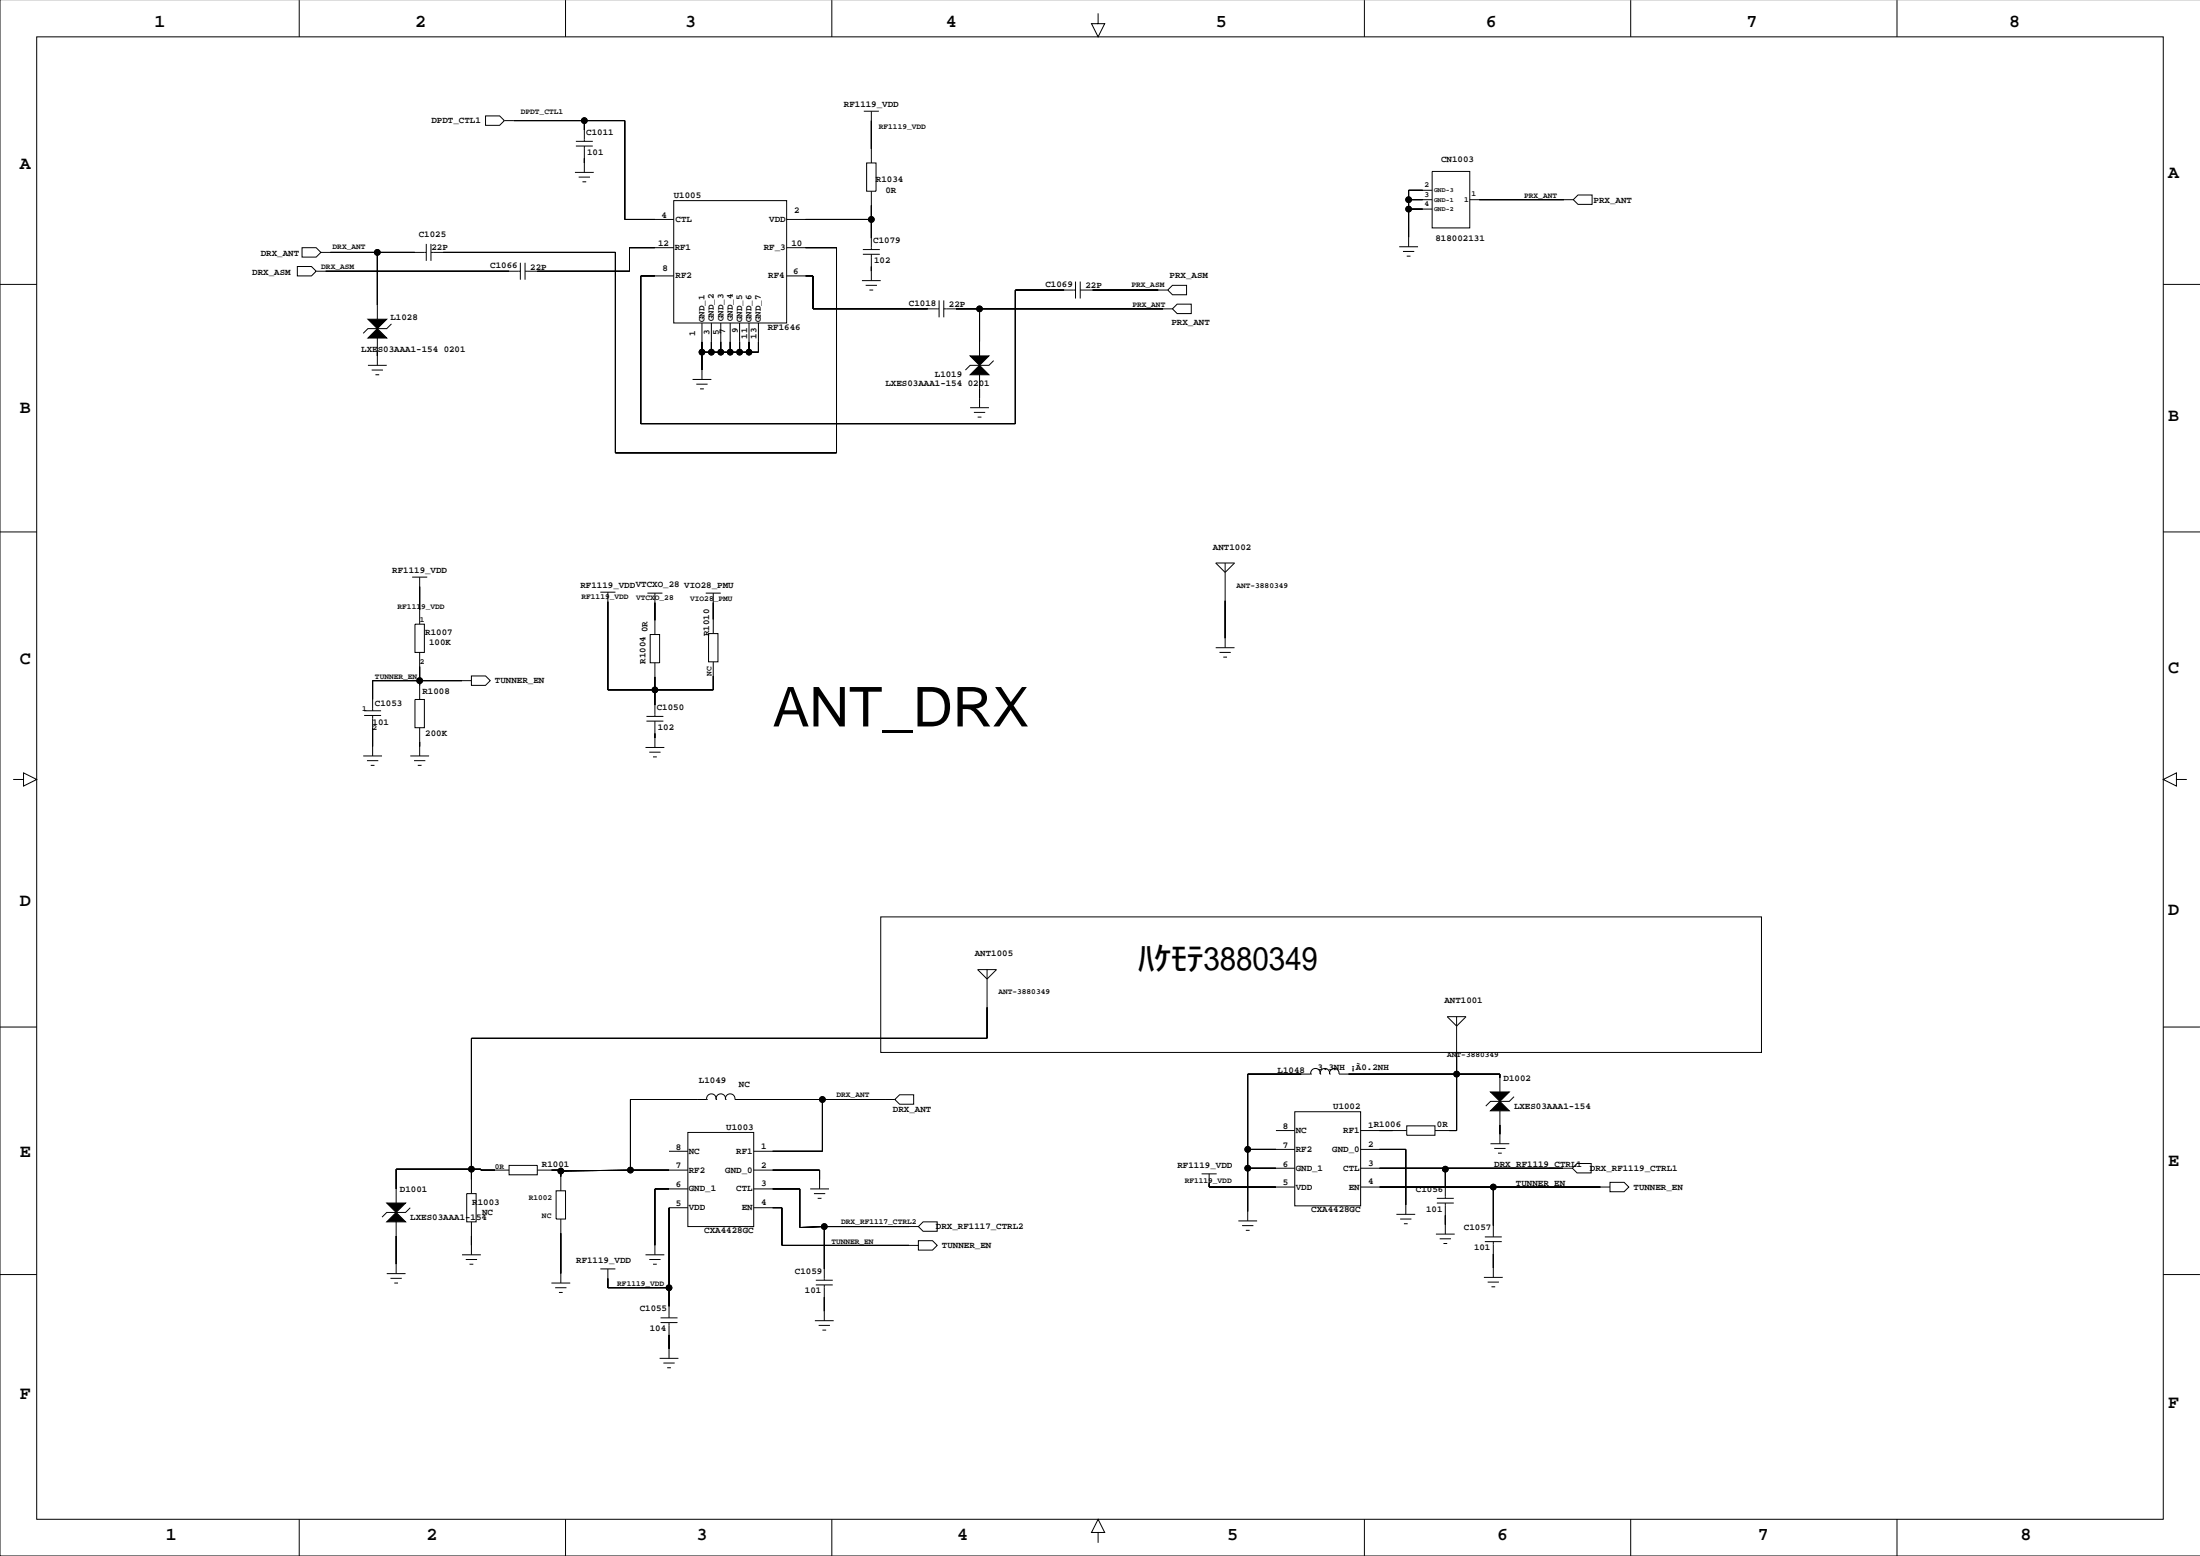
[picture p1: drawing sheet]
<svg xmlns="http://www.w3.org/2000/svg" width="594mm" height="420mm" viewBox="0 0 594 420" stroke-linecap="round" stroke-linejoin="round" font-family="sans-serif">
<g fill="none" stroke="#000" stroke-width=".27">
<path d="M0 -.1v419.9h593.8M9.9 9.9h573.9v400h-573.9zM80.8 0v9.9M152.6 0v9.9M224.5 0v9.9M296.4 3.6v2.8h1.7l-1.7 3.5-1.8-3.5h1.8M368.2 0v9.9M440.1 0v9.9M511.9 0v9.9M131 31.3h3.8l1.3 1.2-1.3 1.3h-3.8zM136.1 32.5h32.5v26.7h13.2M155.4 39.4h4.6"/>
<path d="M155.4 38.1h4.6M157.7 32.5v5.6M157.7 39.4v7.1M233.1 30h4.1M235.2 32.5h.1M235.2 30v14M155.2 46.5h5M156.2 47.8h3M157.2 49.1h1M157.7 44h.1M181.8 54.1h30.5v33h-30.5zM212.3 59.2h22.9"/>
<path d="M233.9 44h2.5v7.6h-2.5zM235.2 51.6v15.7M380.2 53.9h6.3M380.2 56.4h6.3M386.5 46.3h10.2v15.2h-10.2zM386.5 51.3h-6.3v15.3M396.7 53.9h27.9M424.6 53.9l1.3-1.3h3.8v2.5h-3.8zM0 76.7h9.9M80.2 71.9h3.9l1.2 1.3-1.2 1.2h-3.9zM81.5 66.8h3.8l1.3 1.3-1.3 1.3h-3.8zM85.3 73.2h55.1"/>
<path d="M86.6 68.1h28.4M101.8 68.1v18M115 65.8v4.6M116.3 65.8v4.6M140.4 70.9v4.6M141.7 70.9v4.6M181.8 74.4h-8.9v39.9h101.1v-36h16.3M181.8 66.8h-11.9v6.4h-28.2M212.3 74.4h7.1v8.9h34M212.3 66.8h13.5v55.4h-59.7v-54.1h-49.8M232.6 75.7h5.1M232.9 68.6h4.5"/>
<path d="M232.9 67.3h4.5M233.6 77h3.1M234.6 78.3h1.1M235.2 73.2h.1M235.2 68.6v7.1M290.3 76v4.5M291.5 78.3h23.6M291.5 76v4.5M316.4 77h3.8v2.5h-3.8l-1.3-1.2zM377.6 66.6h5.1M378.6 67.8h3.1M379.6 69.1h1.1"/>
<path d="M380.2 64h.1M583.8 76.7h9.9M99.3 98.6h5.1M100.3 99.8h3.1M101.8 96h.1M101.8 91.2v7.4M105.6 87.4l-1.2 1.3h-5.1l-1.3 1.2M189.4 99.8h.1M189.4 87.1v15.3M192 87.1v7.9M194.5 87.1v7.9M197.1 87.1v7.9"/>
<path d="M199.6 87.1v7.9M202.1 87.1v7.9M204.7 87.1v7.9h-15.3M253.4 81v4.6M254.7 83.3h61.7M254.7 81v4.6M264.4 83.3v12.7M268.2 97.3l-1.3 1.3h-5.1l-1.3 1.2M317.7 82.1h3.8v2.5h-3.8l-1.3-1.3zM101.3 101.1h1M186.9 102.4h5.1M187.9 103.6h3.1"/>
<path d="M188.9 104.9h1M261.8 110h5.1M262.8 111.3h3.1M263.8 112.5h1.1M264.4 107.5h.1M264.4 101.1v8.9M0 143.5h9.9M111.2 155.7h4.1M113.3 158.2h.1M113.3 155.7v12.7M162 159.8h4.1M164 159.8v26.3h28.5v-7.5"/>
<path d="M328.1 151.9h5.1l-2.6 2.5zM330.6 151.9v22.9M583.8 143.5h9.9M112 168.4h2.5v7.6h-2.5zM113.3 176v12.7M164 162.3h.1M174.7 160h4.1M175.5 171.2h2.5v7.6h-2.5zM176.7 162.6h.1M176.7 160v11.2M176.7 178.8v7.3M190.5 160h4"/>
<path d="M191.2 170.9h2.6v7.7h-2.6zM192.5 162.6h.1M192.5 160v10.9M328.1 174.8h5.1M329.1 176h3.1M330.1 177.3h1M330.6 172.2h.1M98.3 193h4.5M98.3 191.8h4.5M100.6 193v11M112 188.7h2.5v7.6h-2.5zM113.3 196.3v7.7"/>
<path d="M127.2 182.4h3.8l1.3 1.2-1.3 1.3h-3.8zM127.2 183.6h-26.6v8.2M174.5 194.6h4.5M174.5 193.3h4.5M176.5 186.1l-.1 .6h.3v6.6M176.7 199.1h.1M176.7 194.6v7.1M3.6 210.3h2.7v-1.8l3.6 1.8-3.6 1.8v-1.8M98 204h5.1M99 205.2h3.1M100.1 206.5h1M100.6 201.4h.1"/>
<path d="M110.7 204h5.1M111.7 205.2h3.1M112.8 206.5h1M113.3 201.4h.1M174.2 201.7h5.1M175.2 202.9h3.1M176.2 204.2h1.1M587.4 210.3v-1.8l-3.6 1.8 3.6 1.8v-1.8h2.8M237.7 247.4h237.7v36.5h-237.7zM0 277.1h9.9M263.8 261.6h5.1l-2.5 2.5zM266.4 261.6v18.5h-139.2v41.9"/>
<path d="M390.6 274.3h5l-2.5 2.5zM393.1 274.3v30.7h-5.8M583.8 277.1h9.9M190.7 296.6a1.29 1.29 0 0 1 1.3-1.5 1.29 1.29 0 0 1 1.3 1.5M190.7 296.6h.1M190.7 296.6h-20.6v19.1M193.2 296.6a1.29 1.29 0 0 1 1.3-1.5 1.29 1.29 0 0 1 1.3 1.5M193.2 296.6h.1M195.8 296.6a1.29 1.29 0 0 1 1.3-1.5 1.29 1.29 0 0 1 1.2 1.5h43.2M195.8 296.6h.1M221.9 296.6v14h-18.5M242.8 295.4h3.8v2.5h-3.8l-1.3-1.3z"/>
<path d="M349.4 299.9h17.8v25.4h-17.8zM353.7 289.8h.1M353.7 289.8a1.29 1.29 0 0 1 1.3-1.5 1.29 1.29 0 0 1 1.3 1.5M353.7 289.8h-17v39.6M356.3 289.8h.1M356.3 289.8a1.29 1.29 0 0 1 1.3-1.5 1.29 1.29 0 0 1 1.2 1.5M358.8 289.8a1.29 1.29 0 0 1 1.3-1.5 1.29 1.29 0 0 1 1.3 1.5h43.4v4.8M358.8 289.8h.1M404.8 299.7v8.9M408.6 295.9l-1.3 1.3h-5.1l-1.2 1.2M137.4 314.4h7.6v2.6h-7.6zM137.4 315.7h-7.6v-.3h-22.9v9.2"/>
<path d="M145 315.7h5.8l.5 .2M151.3 315.9v5.4M170.1 315.7h15.5M170.1 315.7l-18.8 .2M180.6 310.6h5M185.6 305.5h17.8v25.4h-17.8zM203.4 315.7h17.8v5.1M221.2 318.2h.1M324.3 316.7h4M326.3 319.2h.1M326.3 316.7v3.6h23.1M336.7 315.2h12.7"/>
<path d="M336.7 310.1h12.7M344.3 305h5.1M367.2 315.2h57.1M367.2 305h12.4M367.2 310.1h12.2v17.5M379.6 303.8h7.7v2.5h-7.7zM390.1 315.2v8.1M402.2 308.6h5.1M403.3 309.8h3M404.3 311.1h1M404.8 306h.1M425.6 313.9h3.8v2.6h-3.8l-1.3-1.3z"/>
<path d="M434.5 319h3.8l1.3 1.3-1.3 1.2h-3.8zM106.9 329.7v13.9M110.7 325.8l-1.3 1.3h-5l-1.3 1.3M124.7 338.5h5.1M125.7 339.8h3M126 322h2.5v7.7h-2.5zM127.2 336h.1M127.2 329.7v8.8M150.1 321.3h2.5v7.6h-2.5zM151.3 328.9v17.3M174.2 338.5h5.1M175.2 339.8h3.1"/>
<path d="M176.7 336h.1M185.6 320.8h-8.9v17.7M185.6 325.8h-5v29.8M203.4 320.8h12.5v10.4l6.6-.3M203.4 325.8h7.6v10.2h36.8M218.6 320.8h5.1M219.7 322h3M220.7 323.3h1M222.5 330.9h25.3M222.5 330.9v14.5M247.8 334.7h3.9l1.2 1.3-1.2 1.3h-3.9zM249.1 329.7h3.8v2.5h-3.8l-1.3-1.3z"/>
<path d="M334.2 329.4h5.1M335.2 330.7h3.1M336.2 331.9h1M336.7 326.9h.1M367.2 320.3h67.3M376.9 327.6h5M377.9 328.9h3M378.9 330.2h1M379.4 325.1h.1M387.5 333h5.1M387.8 323.3h4.5M387.8 324.6h4.5"/>
<path d="M388.5 334.2h3.1M389.5 335.5h1.1M390.1 330.4h.1M390.1 324.6v8.4M400.7 335h4.6M400.7 333.7h4.6M403 320.3v13.4M403 335v9.6M0 343.9h9.9M104.4 343.6h5M105.4 344.9h3M106.4 346.2h1"/>
<path d="M106.9 341.1h.1M126.7 341.1h1M148.8 346.2h5.1M149.8 347.4h3.1M150.8 348.7h1.1M151.3 343.6h.1M162 342.4h4.1M164 344.9h.1M164 342.4v5h16.6M176.2 341.1h1.1M178.3 356.8h4.5M178.3 355.6h4.5"/>
<path d="M180.6 356.8v9.7M219.9 356.3h5.1M220.2 346.7h4.5M220.2 345.4h4.5M220.9 357.6h3.1M221.9 358.9h1.1M222.5 353.8h.1M222.5 346.7v9.6M400.5 344.6h5M401.5 345.9h3M402.5 347.2h1M403 342.1h.1"/>
<path d="M583.8 343.9h9.9M178 366.5h5.1M179 367.7h3.1M180 369h1.1M180.6 363.9h.1M80.8 409.9v9.9M152.6 409.9v9.9M224.5 409.9v9.9M296.4 413.5h1.7l-1.7-3.6-1.8 3.6h1.8v2.8M368.2 409.9v9.9M440.1 409.9v9.9M511.9 409.9v9.9"/>
<circle cx="157.7" cy="32.5" r=".76"/>
<circle cx="235.2" cy="59.2" r=".76"/>
<circle cx="380.2" cy="56.4" r=".76"/>
<circle cx="380.2" cy="53.9" r=".76"/>
<circle cx="101.8" cy="68.1" r=".76"/>
<circle cx="189.4" cy="95" r=".76"/>
<circle cx="192" cy="95" r=".76"/>
<circle cx="194.5" cy="95" r=".76"/>
<circle cx="197.1" cy="95" r=".76"/>
<circle cx="199.6" cy="95" r=".76"/>
<circle cx="202.1" cy="95" r=".76"/>
<circle cx="264.4" cy="83.3" r=".76"/>
<circle cx="113.3" cy="183.6" r=".76"/>
<circle cx="176.7" cy="186.1" r=".76"/>
<circle cx="221.9" cy="296.6" r=".76"/>
<circle cx="393.1" cy="289.8" r=".76"/>
<circle cx="127.2" cy="315.4" r=".76"/>
<circle cx="151.3" cy="315.9" r=".76"/>
<circle cx="170.1" cy="315.7" r=".76"/>
<circle cx="336.7" cy="310.1" r=".76"/>
<circle cx="336.7" cy="315.2" r=".76"/>
<circle cx="390.1" cy="315.4" r=".76"/>
<circle cx="222.5" cy="330.9" r=".76"/>
<circle cx="403" cy="320.3" r=".76"/>
<circle cx="180.6" cy="347.4" r=".76"/>
</g>
<g fill="#000" stroke="#000" stroke-width=".27">
<path d="M157.7 32.5v2.6z" fill-rule="evenodd"/>
<path d="M138.7 32.5h19z" fill-rule="evenodd"/>
<path d="M168.6 32.5v26.7z" fill-rule="evenodd"/>
<path d="M157.7 32.5h10.9z" fill-rule="evenodd"/>
<path d="M235.2 32.5v7.7z" fill-rule="evenodd"/>
<path d="M157.7 42.7v1.3z" fill-rule="evenodd"/>
<path d="M168.6 59.2h8.1z" fill-rule="evenodd"/>
<path d="M235.2 59.2v5.1z" fill-rule="evenodd"/>
<path d="M217.4 59.2h17.8z" fill-rule="evenodd"/>
<path d="M235.2 55.4v3.8z" fill-rule="evenodd"/>
<path d="M380.2 56.4v7.6z" fill-rule="evenodd"/>
<path d="M380.2 51.3v2.6z" fill-rule="evenodd"/>
<path d="M380.2 53.9v2.5z" fill-rule="evenodd"/>
<path d="M380.2 53.9h3.8z" fill-rule="evenodd"/>
<path d="M380.2 51.3h3.8z" fill-rule="evenodd"/>
<path d="M380.2 56.4h3.8z" fill-rule="evenodd"/>
<path d="M399.2 53.9h22.9z" fill-rule="evenodd"/>
<path d="M89.1 68.1h12.7z" fill-rule="evenodd"/>
<path d="M101.8 68.1v14.2z" fill-rule="evenodd"/>
<path d="M101.8 68.1h10.2z" fill-rule="evenodd"/>
<path d="M87.9 73.2h49.5z" fill-rule="evenodd"/>
<path d="M166.1 68.1v54.1z" fill-rule="evenodd"/>
<path d="M119.6 68.1h46.5z" fill-rule="evenodd"/>
<path d="M145 73.2h24.9z" fill-rule="evenodd"/>
<path d="M169.9 66.8v6.4z" fill-rule="evenodd"/>
<path d="M172.9 74.4v39.9z" fill-rule="evenodd"/>
<path d="M169.9 66.8h6.8z" fill-rule="evenodd"/>
<path d="M172.9 74.4h3.8z" fill-rule="evenodd"/>
<path d="M219.4 74.4v8.9z" fill-rule="evenodd"/>
<path d="M217.4 74.4h2z" fill-rule="evenodd"/>
<path d="M217.4 66.8h8.4z" fill-rule="evenodd"/>
<path d="M225.8 66.8v55.4z" fill-rule="evenodd"/>
<path d="M235.2 71.9v1.3z" fill-rule="evenodd"/>
<path d="M274 78.3v36z" fill-rule="evenodd"/>
<path d="M274 78.3h13.2z" fill-rule="evenodd"/>
<path d="M294.8 78.3h17.8z" fill-rule="evenodd"/>
<path d="M99.3 86.1h5.1l-2.6 2.6z" fill-rule="evenodd"/>
<path d="M101.8 88.7l2.6 2.5h-5.1z" fill-rule="evenodd"/>
<path d="M101.8 95v1z" fill-rule="evenodd"/>
<path d="M189.4 95v4.8z" fill-rule="evenodd"/>
<path d="M189.4 92.2v2.8z" fill-rule="evenodd"/>
<path d="M192 92.2v2.8z" fill-rule="evenodd"/>
<path d="M189.4 95h2.6z" fill-rule="evenodd"/>
<path d="M194.5 92.2v2.8z" fill-rule="evenodd"/>
<path d="M192 95h2.5z" fill-rule="evenodd"/>
<path d="M197.1 92.2v2.8z" fill-rule="evenodd"/>
<path d="M194.5 95h2.6z" fill-rule="evenodd"/>
<path d="M199.6 92.2v2.8z" fill-rule="evenodd"/>
<path d="M197.1 95h2.5z" fill-rule="evenodd"/>
<path d="M202.1 92.2v2.8z" fill-rule="evenodd"/>
<path d="M199.6 95h2.5z" fill-rule="evenodd"/>
<path d="M204.7 92.2v2.8z" fill-rule="evenodd"/>
<path d="M202.1 95h2.6z" fill-rule="evenodd"/>
<path d="M219.4 83.3h31z" fill-rule="evenodd"/>
<path d="M261.8 96h5.1l-2.5 2.6z" fill-rule="evenodd"/>
<path d="M264.4 98.6l2.5 2.5h-5.1z" fill-rule="evenodd"/>
<path d="M258 83.3h6.4z" fill-rule="evenodd"/>
<path d="M264.4 83.3v8.9z" fill-rule="evenodd"/>
<path d="M264.4 83.3h49.5z" fill-rule="evenodd"/>
<path d="M264.4 104.9v2.6z" fill-rule="evenodd"/>
<path d="M172.9 114.3h101.1z" fill-rule="evenodd"/>
<path d="M166.1 122.2h59.7z" fill-rule="evenodd"/>
<path d="M113.3 158.2v6.4z" fill-rule="evenodd"/>
<path d="M113.3 179.8v3.8z" fill-rule="evenodd"/>
<path d="M164 162.3v23.8z" fill-rule="evenodd"/>
<path d="M176.7 162.6v4.8z" fill-rule="evenodd"/>
<path d="M192.5 162.6v4.5z" fill-rule="evenodd"/>
<path d="M330.6 162.1v10.1z" fill-rule="evenodd"/>
<path d="M100.6 196.3v5.1z" fill-rule="evenodd"/>
<path d="M100.6 183.6v5.1z" fill-rule="evenodd"/>
<path d="M113.3 183.6v1.3z" fill-rule="evenodd"/>
<path d="M100.6 183.6h12.7z" fill-rule="evenodd"/>
<path d="M113.3 183.6h11.4z" fill-rule="evenodd"/>
<path d="M176.5 186.1l-.1 .6z" fill-rule="evenodd"/>
<path d="M176.7 197.9v1.2z" fill-rule="evenodd"/>
<path d="M176.7 182.6v3.5z" fill-rule="evenodd"/>
<path d="M176.7 186.7v3.5z" fill-rule="evenodd"/>
<path d="M176.4 186.7h.3z" fill-rule="evenodd"/>
<path d="M176.5 186.1h.2z" fill-rule="evenodd"/>
<path d="M164 186.1h12.7z" fill-rule="evenodd"/>
<path d="M176.7 186.1h15.8z" fill-rule="evenodd"/>
<path d="M192.5 182.4v3.7z" fill-rule="evenodd"/>
<path d="M113.3 200.1v1.3z" fill-rule="evenodd"/>
<path d="M266.4 271.8v8.3z" fill-rule="evenodd"/>
<path d="M127.2 280.1v35.3z" fill-rule="evenodd"/>
<path d="M170.1 296.6v19.1z" fill-rule="evenodd"/>
<path d="M170.1 296.6h18.1z" fill-rule="evenodd"/>
<path d="M221.9 296.6v14z" fill-rule="evenodd"/>
<path d="M200.9 296.6h21z" fill-rule="evenodd"/>
<path d="M221.9 296.6h17.1z" fill-rule="evenodd"/>
<path d="M127.2 280.1h139.2z" fill-rule="evenodd"/>
<path d="M336.7 289.8v20.3z" fill-rule="evenodd"/>
<path d="M336.7 289.8h14.5z" fill-rule="evenodd"/>
<path d="M363.9 289.8h29.2z" fill-rule="evenodd"/>
<path d="M393.1 289.8v15.2z" fill-rule="evenodd"/>
<path d="M393.1 284.5v5.3z" fill-rule="evenodd"/>
<path d="M402.2 294.6h5.1l-2.5 2.6z" fill-rule="evenodd"/>
<path d="M402.2 299.7l2.6-2.5 2.5 2.5z" fill-rule="evenodd"/>
<path d="M404.8 289.8v1z" fill-rule="evenodd"/>
<path d="M393.1 289.8h11.7z" fill-rule="evenodd"/>
<path d="M106.9 315.4v5.4z" fill-rule="evenodd"/>
<path d="M127.2 315.4v2.8z" fill-rule="evenodd"/>
<path d="M106.9 315.4h20.3z" fill-rule="evenodd"/>
<path d="M129.8 315.4v.3z" fill-rule="evenodd"/>
<path d="M127.2 315.4h2.6z" fill-rule="evenodd"/>
<path d="M129.8 315.7h3.8z" fill-rule="evenodd"/>
<path d="M148.8 315.7h2z" fill-rule="evenodd"/>
<path d="M151.3 315.9v1.6z" fill-rule="evenodd"/>
<path d="M150.8 315.7l.5 .2z" fill-rule="evenodd"/>
<path d="M151.3 315.9l18.8-.2z" fill-rule="evenodd"/>
<path d="M170.1 315.7h10.5z" fill-rule="evenodd"/>
<path d="M208.5 315.7h12.7z" fill-rule="evenodd"/>
<path d="M221.2 315.7v2.5z" fill-rule="evenodd"/>
<path d="M208.5 310.6h13.4z" fill-rule="evenodd"/>
<path d="M326.3 319.2v1.1z" fill-rule="evenodd"/>
<path d="M336.7 315.2v11.7z" fill-rule="evenodd"/>
<path d="M336.7 310.1v5.1z" fill-rule="evenodd"/>
<path d="M336.7 315.2h7.6z" fill-rule="evenodd"/>
<path d="M336.7 310.1h7.6z" fill-rule="evenodd"/>
<path d="M372.3 305h3.5z" fill-rule="evenodd"/>
<path d="M372.3 310.1h7.1z" fill-rule="evenodd"/>
<path d="M379.4 310.1v15z" fill-rule="evenodd"/>
<path d="M390.1 315.2v.2z" fill-rule="evenodd"/>
<path d="M390.1 315.4v4.9z" fill-rule="evenodd"/>
<path d="M390.1 315.2v.2z" fill-rule="evenodd"/>
<path d="M372.3 315.2h17.8z" fill-rule="evenodd"/>
<path d="M391.1 305h2z" fill-rule="evenodd"/>
<path d="M404.8 303.5v2.5z" fill-rule="evenodd"/>
<path d="M390.1 315.2h31.7z" fill-rule="evenodd"/>
<path d="M104.4 324.6h5l-2.5 2.5z" fill-rule="evenodd"/>
<path d="M104.4 329.7l2.5-2.6 2.5 2.6z" fill-rule="evenodd"/>
<path d="M106.9 333.5v7.6z" fill-rule="evenodd"/>
<path d="M127.2 333.5v2.5z" fill-rule="evenodd"/>
<path d="M151.3 332.7v10.9z" fill-rule="evenodd"/>
<path d="M176.7 320.8v15.2z" fill-rule="evenodd"/>
<path d="M176.7 320.8h3.9z" fill-rule="evenodd"/>
<path d="M180.6 325.8v21.6z" fill-rule="evenodd"/>
<path d="M211 325.8v10.2z" fill-rule="evenodd"/>
<path d="M208.5 325.8h2.5z" fill-rule="evenodd"/>
<path d="M208.5 320.8h7.4z" fill-rule="evenodd"/>
<path d="M215.9 320.8v10.4z" fill-rule="evenodd"/>
<path d="M215.9 331.2l6.6-.3z" fill-rule="evenodd"/>
<path d="M222.5 330.9v11.5z" fill-rule="evenodd"/>
<path d="M222.5 330.9h22.8z" fill-rule="evenodd"/>
<path d="M211 336h34.3z" fill-rule="evenodd"/>
<path d="M326.3 320.3h18z" fill-rule="evenodd"/>
<path d="M390.1 327.9v2.5z" fill-rule="evenodd"/>
<path d="M403 338.3v3.8z" fill-rule="evenodd"/>
<path d="M372.3 320.3h30.7z" fill-rule="evenodd"/>
<path d="M403 320.3v10.4z" fill-rule="evenodd"/>
<path d="M403 320.3h29z" fill-rule="evenodd"/>
<path d="M164 344.9v2.5z" fill-rule="evenodd"/>
<path d="M164 347.4h16.6z" fill-rule="evenodd"/>
<path d="M180.6 347.4v5.1z" fill-rule="evenodd"/>
<path d="M222.5 350v3.8z" fill-rule="evenodd"/>
<path d="M180.6 360.1v3.8z" fill-rule="evenodd"/>
<circle cx="157.7" cy="32.5" r=".76"/>
<circle cx="235.2" cy="59.2" r=".76"/>
<circle cx="380.2" cy="56.4" r=".76"/>
<circle cx="380.2" cy="53.9" r=".76"/>
<circle cx="101.8" cy="68.1" r=".76"/>
<circle cx="189.4" cy="95" r=".76"/>
<circle cx="192" cy="95" r=".76"/>
<circle cx="194.5" cy="95" r=".76"/>
<circle cx="197.1" cy="95" r=".76"/>
<circle cx="199.6" cy="95" r=".76"/>
<circle cx="202.1" cy="95" r=".76"/>
<circle cx="264.4" cy="83.3" r=".76"/>
<circle cx="113.3" cy="183.6" r=".76"/>
<circle cx="176.7" cy="186.1" r=".76"/>
<circle cx="221.9" cy="296.6" r=".76"/>
<circle cx="393.1" cy="289.8" r=".76"/>
<circle cx="127.2" cy="315.4" r=".76"/>
<circle cx="151.3" cy="315.9" r=".76"/>
<circle cx="170.1" cy="315.7" r=".76"/>
<circle cx="336.7" cy="310.1" r=".76"/>
<circle cx="336.7" cy="315.2" r=".76"/>
<circle cx="390.1" cy="315.4" r=".76"/>
<circle cx="222.5" cy="330.9" r=".76"/>
<circle cx="403" cy="320.3" r=".76"/>
<circle cx="180.6" cy="347.4" r=".76"/>
</g>
<text font-size="14.8" x="208.5" y="196">ANT_DRX</text>
<text font-size="8.8" x="307.1" y="261.8">ﾊｹﾓﾃ3880349</text>
<g font-size="4.9">
<text x="41.7" y="7.3">1</text>
<text x="112" y="7.3">2</text>
<text x="184.9" y="7.3">3</text>
<text x="255.3" y="7.3">4</text>
<text x="328.1" y="7.3">5</text>
<text x="401" y="7.3">6</text>
<text x="471.4" y="7.3">7</text>
<text x="542.2" y="7.3">8</text>
<text x="5.4" y="45.6">A</text>
<text x="585.1" y="47.9">A</text>
<text x="5.4" y="111.4">B</text>
<text x="585.1" y="113.7">B</text>
<text x="5.4" y="179.2">C</text>
<text x="585.1" y="181.5">C</text>
<text x="5.4" y="244.4">D</text>
<text x="585.1" y="246.7">D</text>
<text x="5.4" y="312.3">E</text>
<text x="585.1" y="314.5">E</text>
<text x="5.4" y="377.5">F</text>
<text x="585.1" y="379.8">F</text>
<text x="44.7" y="415.6">1</text>
<text x="115.1" y="415.6">2</text>
<text x="188" y="415.6">3</text>
<text x="258.3" y="415.6">4</text>
<text x="331.2" y="415.6">5</text>
<text x="404.1" y="415.6">6</text>
<text x="474.4" y="415.6">7</text>
<text x="545.3" y="415.6">8</text>
</g>
<g font-size="2.5">
<text x="227.7" y="28.9">RF1119_VDD</text>
<text x="116.4" y="33.2">DPDT_CTL1</text>
<text x="158.2" y="36.4">C1011</text>
<text x="158.5" y="41.7">101</text>
<text x="388.9" y="43.8">CN1003</text>
<text x="181.8" y="53.4">U1005</text>
<text x="236.4" y="49.1">R1034</text>
<text x="239" y="52.1">0R</text>
<text x="178.6" y="58.8">4</text>
<text x="182.3" y="59.9">CTL</text>
<text x="207.6" y="59.9">VDD</text>
<text x="214.3" y="57.4">2</text>
<text x="430.1" y="54.7">PRX_ANT</text>
<text x="113" y="64">C1025</text>
<text x="235.7" y="65.6">C1079</text>
<text x="387.4" y="65">818002131</text>
<text x="70.4" y="69">DRX_ANT</text>
<text x="116.4" y="67.4">22P</text>
<text x="177.6" y="66.4">12</text>
<text x="182.1" y="67.5">RF1</text>
<text x="206.1" y="67.5">RF_3</text>
<text x="213.6" y="66.4">10</text>
<text x="235.9" y="70.9">102</text>
<text x="68.1" y="74.1">DRX_ASM</text>
<text x="132.3" y="72.4">C1066</text>
<text x="143.1" y="72.7">22P</text>
<text x="178.8" y="73.2">8</text>
<text x="182.3" y="75.1">RF2</text>
<text x="207.3" y="75.1">RF4</text>
<text x="214.1" y="74">6</text>
<text x="282.1" y="77.5">C1069</text>
<text x="292.9" y="77.8">22P</text>
<text x="315.7" y="74.9">PRX_ASM</text>
<text x="245.3" y="82.6">C1018</text>
<text x="256.1" y="82.9">22P</text>
<text x="105.4" y="86.4">L1028</text>
<text x="190.1" y="86.9" transform="rotate(-90 190.1 86.9)">GND_1</text>
<text x="192.7" y="86.6" transform="rotate(-90 192.7 86.6)">GND_2</text>
<text x="195.2" y="86.6" transform="rotate(-90 195.2 86.6)">GND_3</text>
<text x="197.8" y="86.6" transform="rotate(-90 197.8 86.6)">GND_4</text>
<text x="199.1" y="89.9" transform="rotate(-90 199.1 89.9)">9</text>
<text x="200.3" y="86.9" transform="rotate(-90 200.3 86.9)">GND_5</text>
<text x="202.8" y="86.9" transform="rotate(-90 202.8 86.9)">GND_6</text>
<text x="205.4" y="86.9" transform="rotate(-90 205.4 86.9)">GND_7</text>
<text x="207.2" y="88.9">RF1646</text>
<text x="316.2" y="87.6">PRX_ANT</text>
<text x="97.5" y="95">LXES03AAA1-154 0201</text>
<text x="187.6" y="90.7" transform="rotate(-90 187.6 90.7)">1</text>
<text x="191.5" y="90.4" transform="rotate(-90 191.5 90.4)">3</text>
<text x="194" y="90.4" transform="rotate(-90 194 90.4)">5</text>
<text x="195.7" y="90.1" transform="rotate(-90 195.7 90.1)">7</text>
<text x="201.6" y="91.4" transform="rotate(-90 201.6 91.4)">11</text>
<text x="204.2" y="91.4" transform="rotate(-90 204.2 91.4)">13</text>
<text x="252.3" y="101.6">L1019</text>
<text x="239" y="104.2">LXES03AAA1-154 0201</text>
<text x="327.3" y="148.3">ANT1002</text>
<text x="105.8" y="154.6">RF1119_VDD</text>
<text x="156.6" y="158.7">RF1119_VDDVTCXO_28 VIO28_PMU</text>
<text x="114.8" y="171.5">R1007</text>
<text x="115.8" y="174">100K</text>
<text x="174.7" y="170.6" transform="rotate(-90 174.7 170.6)">0R</text>
<text x="191.4" y="171.7" transform="rotate(-90 191.4 171.7)">R1010</text>
<text x="174.2" y="179.1" transform="rotate(-90 174.2 179.1)">R1004</text>
<text x="133.6" y="184.3">TUNNER_EN</text>
<text x="101.2" y="190.5">C1053</text>
<text x="114" y="187.2">R1008</text>
<text x="177.3" y="191.5">C1050</text>
<text x="100.6" y="195.6">101</text>
<text x="177.5" y="196.8">102</text>
<text x="114.8" y="198.6">200K</text>
<text x="263.1" y="258">ANT1005</text>
<text x="389.8" y="270.7">ANT1001</text>
<text x="188.6" y="292.1">L1049</text>
<text x="199.4" y="293.2">NC</text>
<text x="344.8" y="289.6">L1048</text>
<text x="355.6" y="288.6">3.3NH ¡À0.2NH</text>
<text x="405.8" y="291.6">D1002</text>
<text x="359.8" y="299.2">U1002</text>
<text x="408.6" y="299.2">LXES03AAA1-154</text>
<text x="196" y="304.8">U1003</text>
<text x="241" y="300.1">DRX_ANT</text>
<text x="346.2" y="304.6">8</text>
<text x="349.7" y="305.7">NC</text>
<text x="362.5" y="305.7">RF1</text>
<text x="369.2" y="304.3">1R1006</text>
<text x="387.8" y="304">0R</text>
<text x="182.4" y="310.2">8</text>
<text x="185.9" y="311.3">NC</text>
<text x="198.7" y="311.3">RF1</text>
<text x="205.4" y="309.9">1</text>
<text x="346.2" y="309.7">7</text>
<text x="349.7" y="310.8">RF2</text>
<text x="359.5" y="310.8">GND_0</text>
<text x="369.2" y="309.4">2</text>
<text x="146.3" y="314.9">R1001</text>
<text x="182.4" y="315.2">7</text>
<text x="185.9" y="316.4">RF2</text>
<text x="195.7" y="316.4">GND_0</text>
<text x="205.4" y="315">2</text>
<text x="317.8" y="315.2">RF1119_VDD</text>
<text x="346.2" y="314.7">6</text>
<text x="349.7" y="315.9">GND_1</text>
<text x="362.5" y="315.9">CTL</text>
<text x="369.2" y="314.5">3</text>
<text x="403.3" y="314.7">DRX_RF1119_CTRL1</text>
<text x="429.1" y="315.9">DRX_RF1119_CTRL1</text>
<text x="107.9" y="321.5">D1001</text>
<text x="182.4" y="320.3">6</text>
<text x="185.9" y="321.5">GND_1</text>
<text x="198.7" y="321.5">CTL</text>
<text x="205.4" y="320.1">3</text>
<text x="346.2" y="319.8">5</text>
<text x="349.7" y="321">VDD</text>
<text x="364" y="321">EN</text>
<text x="369.2" y="319.6">4</text>
<text x="382.1" y="321.5">C1056</text>
<text x="409.1" y="320.1">TUNNER_EN</text>
<text x="440.8" y="321">TUNNER_EN</text>
<text x="110.7" y="329.1">LXES03AAA1-154</text>
<text x="127.4" y="325.2">R1003</text>
<text x="130.1" y="327.7">NC</text>
<text x="182.4" y="325.4">5</text>
<text x="185.9" y="326.5">VDD</text>
<text x="200.2" y="326.5">EN</text>
<text x="205.4" y="325.2">4</text>
<text x="353.9" y="327.1">CXA4428GC</text>
<text x="384.8" y="326.9">101</text>
<text x="190.1" y="332.7">CXA4428GC</text>
<text x="252.6" y="331.6">DRX_RF1117_CTRL2</text>
<text x="395.1" y="331.9">C1057</text>
<text x="155.5" y="340.8">RF1119_VDD</text>
<text x="254.2" y="336.7">TUNNER_EN</text>
<text x="397.8" y="337.3">101</text>
<text x="214.5" y="343.6">C1059</text>
<text x="172.6" y="353.8">C1055</text>
<text x="217.2" y="349">101</text>
<text x="175.3" y="359.1">104</text>
</g>
<g font-size="2.1">
<text x="140.6" y="30.6">DPDT_CTL1</text>
<text x="237.2" y="34.7">RF1119_VDD</text>
<text x="384.5" y="53.1">3</text>
<text x="384.5" y="50.6">2</text>
<text x="397.2" y="52.9">1</text>
<text x="411.3" y="53.5">PRX_ANT</text>
<text x="384.5" y="55.7">4</text>
<text x="395.1" y="54.5">1</text>
<text x="89.8" y="67.2">DRX_ANT</text>
<text x="86.7" y="72.6">DRX_ASM</text>
<text x="305.4" y="77.4">PRX_ASM</text>
<text x="305.6" y="82.7">PRX_ANT</text>
<text x="156.9" y="161.7">RF1119_VDD</text>
<text x="171.7" y="161.8">VTCXO_28</text>
<text x="333.7" y="158.6">ANT-3880349</text>
<text x="107.3" y="164.2">RF1119_VDD</text>
<text x="113.3" y="167.7">1</text>
<text x="186.3" y="162.2">VIO28_PMU</text>
<text x="113.3" y="179.2">2</text>
<text x="101.2" y="183.3">TUNNER_EN</text>
<text x="192" y="182.4" transform="rotate(-90 192 182.4)">NC</text>
<text x="97.7" y="191.7">1</text>
<text x="100.6" y="196.9">2</text>
<text x="269.4" y="268.3">ANT-3880349</text>
<text x="390.6" y="285">ANT-3880349</text>
<text x="225.8" y="296">DRX_ANT</text>
<text x="133.6" y="315.3">0R</text>
<text x="142.7" y="323.8">R1002</text>
<text x="319.7" y="319.1">RF1119_VDD</text>
<text x="146.3" y="328.5">NC</text>
<text x="224.4" y="335.6">TUNNER_EN</text>
<text x="227" y="330.3">DRX_RF1117_CTRL2</text>
<text x="166.6" y="347.1">RF1119_VDD</text>
</g>
<g font-size="1.8">
<text x="387" y="51.8">GND-3</text>
<text x="387" y="54.4">GND-1</text>
<text x="387" y="56.9">GND-2</text>
</g>
</svg>
